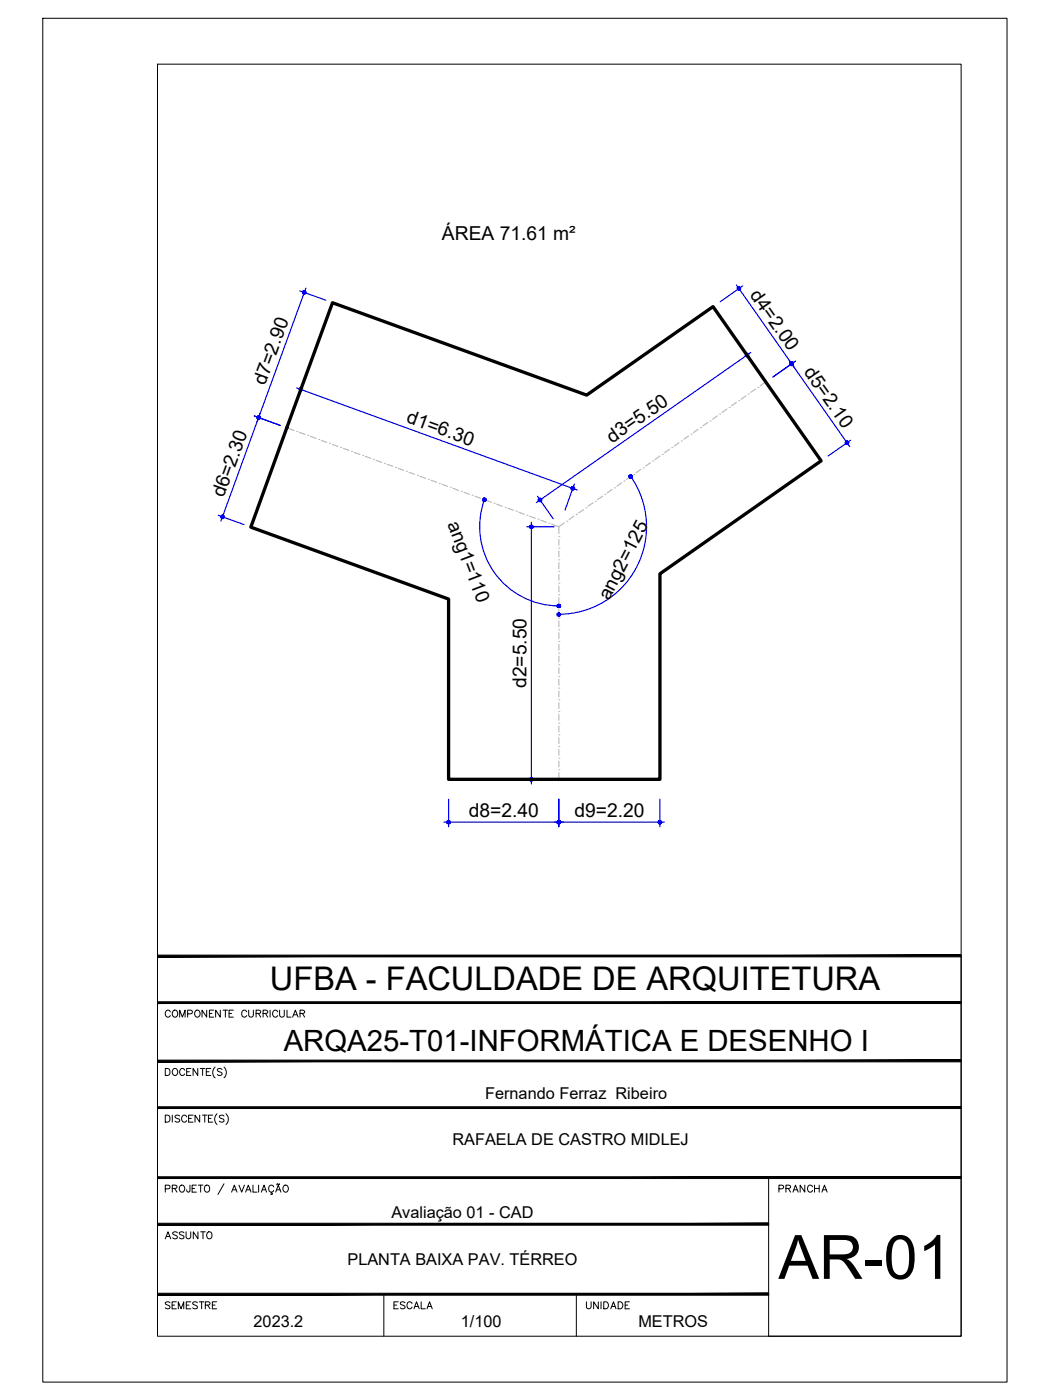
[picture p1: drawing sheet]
<svg xmlns="http://www.w3.org/2000/svg" width="229mm" height="305mm" viewBox="0 0 229 305" stroke-linecap="round" stroke-linejoin="round" font-family="sans-serif">
<!-- layer: ARQ_EIXO CINZA 04 -->
<g fill="none" stroke="#bababa" stroke-width=".25">
<path d="M62.4 93.1l1.6 .6M64.6 93.9h.1M65.2 94.1l1.2 .5M67 94.8h.1M67.6 95l1.2 .5M69.4 95.7h.1M70 95.9l1.2 .4M71.8 96.5h.1M72.4 96.8l1.2 .4M74.2 97.4h.1M74.8 97.6l1.1 .4M76.5 98.3h.1"/>
<path d="M77.1 98.5l1.3 .4M79 99.1h.1M79.5 99.4l1.2 .4M81.3 100h.1M143.7 99.3l-1.1 .7M144.2 98.9h.1M145.8 97.8l-1.1 .8M146.3 97.5h.1M147.8 96.4l-1 .7M148.3 96h.1M149.9 94.9l-1 .7M150.5 94.5h.1"/>
<path d="M152 93.5l-1 .7M152.5 93.1h.1M154.1 92l-1.1 .7M154.6 91.7h.1M156.2 90.6l-1.1 .7M156.7 90.2h.1M158.2 89.1l-1 .7M158.7 88.7h.1M160.3 87.6l-1 .7M160.8 87.2h.1M162.4 86.2l-1 .7M162.9 85.8h.1"/>
<path d="M164.5 84.7l-1.1 .7M165 84.4h.1M166.7 83.1l-1.2 .9M81.9 100.2l1.2 .5M83.7 100.9h.1M84.3 101.1l1.2 .4M86.1 101.8h.1M86.7 102l1.2 .4M88.5 102.6h.1M89.1 102.8l1.2 .5M90.9 103.5h.1M91.5 103.7l1.2 .4"/>
<path d="M93.3 104.4h.1M93.9 104.6l1.1 .4M95.6 105.2h.1M96.2 105.5l1.3 .4M98 106.1h.1M98.6 106.3l1.2 .5M100.4 107h.1M101 107.2l1.2 .4M102.8 107.8h.1M103.4 108l1.2 .5M105.2 108.7h.1M105.8 108.9l1.2 .4"/>
<path d="M107.6 109.6h.1M108.2 109.8l1.1 .4M110 110.4h.1M110.6 110.7l1.2 .4M112.4 111.3h.1M112.9 111.5l1.2 .5M114.7 112.2h.1M115.3 112.4l1.2 .4M117.1 113h.1M117.7 113.2l1.2 .5M119.5 113.9h.1M120.1 114.1l1.6 .6"/>
<path d="M121.7 119.3h.1M121.7 116.8h.1M121.7 117.4v1.3M121.7 120v1.2M122.9 113.8l-1.2 .9v1.5M123.4 113.5h.1M124.9 112.4l-1 .7M125.5 112h.1M127 111l-1 .7M127.6 110.6h.1M129.1 109.5l-1 .7M129.6 109.1h.1"/>
<path d="M131.2 108l-1.1 .8M131.7 107.7h.1M133.3 106.6l-1.1 .7M133.8 106.2h.1M135.3 105.1l-1 .7M135.8 104.7h.1M137.4 103.7l-1 .7M138 103.3h.1M139.5 102.2l-1 .7M140 101.9h.1M141.6 100.8l-1.1 .7M142.1 100.4h.1"/>
<path d="M121.7 139.7h.1M121.7 137.1h.1M121.7 134.6h.1M121.7 132h.1M121.7 129.5h.1M121.7 127h.1M121.7 124.4h.1M121.7 121.9h.1M121.7 122.5v1.3M121.7 125.1v1.2M121.7 127.6v1.3M121.7 130.1v1.3"/>
<path d="M121.7 132.7v1.2M121.7 135.2v1.3M121.7 137.8v1.2M121.7 160h.1M121.7 157.4h.1M121.7 154.9h.1M121.7 152.4h.1M121.7 149.8h.1M121.7 147.3h.1M121.7 144.7h.1M121.7 142.2h.1M121.7 140.3v1.3"/>
<path d="M121.7 142.8v1.3M121.7 145.4v1.2M121.7 147.9v1.3M121.7 150.5v1.2M121.7 153v1.3M121.7 155.5v1.3M121.7 158.1v1.2M121.7 167.6h.1M121.7 165.1h.1M121.7 162.5h.1M121.7 160.6v1.3M121.7 163.2v1.2"/>
<path d="M121.7 165.7v1.3M121.7 168.2v1.5"/>
</g>
<!-- layer: COTA AZUL -->
<g fill="none" stroke="#00f" stroke-width=".25">
<path d="M65.3 63.3l5.7 2.1M66.6 62.7l-10.6 29.2M160.3 62l24.7 35.2M161.7 62.2l-4.9 3.5M162.1 76.5l3.4 4.9M163.4 76.8l-46.6 32.6M173.2 78.6l-4.9 3.5M55.4 90.6l5.6 2M56.6 90l-8.5 23.5M64.6 84.5l61 22.2M65.9 83.8l-2.1 5.7M185.2 95.8l-4.9 3.5"/>
<path d="M47.5 112.2l5.6 2M105.5 108.8a17.3 17.3 0 0 0 16.2 23.1M114.7 114.7h5.9M115.7 113.7v57M117 108l3.4 4.9M125.1 105.4l-2.1 5.6M137.3 103.7a19.1 19.1 0 0 1-15.6 30M96.6 179h48.1M97.7 174v6M114.7 169.7h5.9M121.7 174v6M143.7 174v6"/>
</g>
<!-- layer: 0 -->
<g fill="#00f" stroke="#00f" stroke-width=".22">
<path d="M65.2 84.7v.1h.3zM65.2 84.8h.3l-.3 .2zM65.2 85l.2 .1 .1-.3z"/>
<path d="M65.5 84.8l-.1 .3h.2zM65.5 84.8l.2 .2-.1 .1zM65.5 84.8l.2 .2 .2-.1z"/>
<path d="M65.5 84.8l.4 .1v-.2zM65.5 84.8l.3-.3 .1 .2zM65.6 84.4l-.1 .4 .3-.3z"/>
<path d="M65.4 84.4l.1 .4 .1-.4zM65.3 84.5l.1-.1 .1 .4zM65.3 84.5l-.1 .2 .3 .1z"/>
<path d="M124.7 106.3l.4 .2v-.2zM124.7 106.3l.3-.2 .1 .2zM124.8 106l-.1 .3 .3-.2z"/>
<path d="M124.6 106l.1 .3 .1-.3zM124.5 106h.1l.1 .3zM124.5 106l-.1 .2 .3 .1z"/>
<path d="M124.4 106.2l-.1 .2 .4-.1zM124.3 106.4l.4-.1-.3 .3zM124.4 106.6l.2 .1 .1-.4z"/>
<path d="M124.7 106.3l-.1 .4h.2zM124.7 106.3l.3 .3-.2 .1zM124.7 106.3l.3 .3 .1-.1z"/>
<path d="M115.5 114.4l.2 .3v-.4zM115.5 114.4l.2 .3-.3-.2zM115.4 114.5l-.1 .2h.4z"/>
<path d="M115.3 114.7l.1 .2 .3-.2zM115.4 114.9l.3-.2-.2 .3zM115.7 114.7l-.2 .3 .2 .1z"/>
<path d="M115.7 114.7v.4l.2-.1zM115.7 114.7l.3 .2-.1 .1zM115.7 114.7l.3 .2 .1-.2z"/>
<path d="M115.7 114.7h.4l-.1-.2zM115.9 114.4l.1 .1-.3 .2zM115.7 114.3v.4l.2-.3z"/>
<path d="M115.7 169.7v.4l.2-.1zM115.7 169.7l.3 .2-.1 .1zM115.7 169.7l.3 .2 .1-.2z"/>
<path d="M115.7 169.7h.4l-.1-.2zM115.9 169.4l.1 .1-.3 .2zM115.7 169.3v.4l.2-.3z"/>
<path d="M115.5 169.4l.2 .3v-.4zM115.5 169.4l.2 .3-.3-.2zM115.4 169.5l-.1 .2h.4z"/>
<path d="M115.3 169.7l.1 .2 .3-.2zM115.4 169.9l.3-.2-.2 .3zM115.7 169.7l-.2 .3 .2 .1z"/>
<path d="M117.3 109.1l.1 .1 .2-.4zM117.6 108.8v.4h-.2zM117.6 108.8v.4h.2z"/>
<path d="M117.6 108.8l.2 .4 .1-.2zM117.6 108.8h.3v.2zM117.6 108.8h.3v-.2z"/>
<path d="M117.7 108.5l-.1 .3 .3-.2zM117.6 108.5h.1l-.1 .3zM117.3 108.5l.3 .3v-.3z"/>
<path d="M117.3 108.5l-.1 .2 .4 .1zM117.2 108.7l.4 .1-.4 .1zM117.2 108.9l.1 .2 .3-.3z"/>
<path d="M162.8 77l-.2 .3 .3-.2zM162.6 76.9l.2 .1-.2 .3zM162.4 77l.2 .3v-.4z"/>
<path d="M162.4 77l-.1 .1 .3 .2zM162.3 77.1l.3 .2h-.3zM162.3 77.3v.2l.3-.2z"/>
<path d="M162.3 77.5l.2 .1 .1-.3zM162.6 77.3v.4l-.1-.1zM162.6 77.3v.4l.3-.1z"/>
<path d="M162.6 77.3l.3 .3 .1-.1zM162.6 77.3h.4v.2zM162.6 77.3h.4l-.1-.2z"/>
<path d="M160.7 62.5l-.2 .2 .4 .1zM160.5 62.7l.4 .1-.4 .1zM160.5 62.9l.1 .1 .3-.2z"/>
<path d="M160.6 63l.1 .2 .2-.4zM160.9 62.8v.4h-.2zM160.9 62.8v.4l.2-.1z"/>
<path d="M160.9 62.8l.2 .3 .1-.1zM160.9 62.8h.3v.2zM160.9 62.8h.3v-.2z"/>
<path d="M161 62.5l-.1 .3 .3-.2zM160.9 62.4l.1 .1-.1 .3zM160.7 62.5l.2 .3v-.4z"/>
<path d="M172.3 79.2l.3 .3 .1-.1zM172.3 79.2h.4v.2zM172.3 79.2h.4v-.2z"/>
<path d="M172.5 78.9l-.2 .3 .4-.2zM172.3 78.8l.2 .1-.2 .3zM172.1 78.9l.2 .3v-.4z"/>
<path d="M172.1 78.9l-.1 .1 .3 .2zM172 79l.3 .2h-.3zM172 79.2v.2l.3-.2z"/>
<path d="M172 79.4l.2 .1 .1-.3zM172.3 79.2l.1 .4-.2-.1zM172.3 79.2l.1 .4 .2-.1z"/>
<path d="M172.1 78.9l-.1 .1 .3 .2zM172 79l.3 .2h-.3zM172 79.2v.2l.3-.2z"/>
<path d="M172 79.4l.2 .1 .1-.3zM172.3 79.2l.1 .4-.2-.1zM172.3 79.2l.1 .4 .2-.1z"/>
<path d="M172.3 79.2l.3 .3 .1-.1zM172.3 79.2h.4v.2zM172.3 79.2h.4v-.2z"/>
<path d="M172.5 78.9l-.2 .3 .4-.2zM172.3 78.8l.2 .1-.2 .3zM172.1 78.9l.2 .3v-.4z"/>
<path d="M184.4 96.4l.2 .3 .1-.1zM184.4 96.4h.4l-.1 .2zM184.4 96.4h.4l-.1-.2z"/>
<path d="M184.6 96.1l-.2 .3 .3-.2zM184.4 96l.2 .1-.2 .3zM184.2 96.1l.2 .3v-.4z"/>
<path d="M184.1 96.2l.3 .2-.2-.3zM184.1 96.2l.3 .2h-.4zM184 96.4l.1 .2 .3-.2z"/>
<path d="M184.1 96.6l.1 .1 .2-.3zM184.4 96.4v.4l-.2-.1zM184.4 96.4v.4l.2-.1z"/>
<path d="M56.3 90.6v.3l.1-.3zM56.1 90.6h.2v.3zM56.1 90.6l-.1 .2 .3 .1z"/>
<path d="M56 90.8v.2l.3-.1zM56 91l.3-.1-.3 .2zM56 91.1l.2 .2 .1-.4z"/>
<path d="M56.3 90.9l-.1 .4h.2zM56.3 90.9l.3 .3-.2 .1zM56.3 90.9l.3 .3 .1-.1z"/>
<path d="M56.3 90.9l.4 .2v-.3zM56.3 90.9l.3-.2 .1 .1zM56.4 90.6l-.1 .3 .3-.2z"/>
<path d="M48.4 112.5l-.1 .4h.2zM48.4 112.5l.3 .3-.2 .1zM48.4 112.5l.3 .3 .1-.2z"/>
<path d="M48.4 112.5l.4 .1v-.2zM48.4 112.5l.3-.2 .1 .1zM48.6 112.2l-.2 .3 .3-.2z"/>
<path d="M48.4 112.1v.4l.2-.3zM48.2 112.2l.2-.1v.4zM48.2 112.2l-.1 .2 .3 .1z"/>
<path d="M48.1 112.4v.2l.3-.1zM48.1 112.6l.3-.1-.2 .3zM48.4 112.5l-.2 .3 .1 .1z"/>
<path d="M56.3 90.9l-.1 .4h.2zM56.3 90.9l.3 .3-.2 .1zM56.3 90.9l.3 .3 .1-.1z"/>
<path d="M56.3 90.9l.4 .2v-.3zM56.3 90.9l.3-.2 .1 .1zM56.4 90.6l-.1 .3 .3-.2z"/>
<path d="M56.3 90.6v.3l.1-.3zM56.1 90.6h.2v.3zM56.1 90.6l-.1 .2 .3 .1z"/>
<path d="M56 90.8v.2l.3-.1zM56 91l.3-.1-.3 .2zM56 91.1l.2 .2 .1-.4z"/>
<path d="M66.2 63.3l.1 .4 .1-.4zM66 63.4l.2-.1 .1 .4zM66 63.4l-.1 .1 .4 .2z"/>
<path d="M65.9 63.5v.2h.4zM65.9 63.7h.4l-.3 .2zM66 63.9l.1 .1 .2-.3z"/>
<path d="M66.3 63.7l-.2 .3 .2 .1zM66.3 63.7l.2 .3-.2 .1zM66.3 63.7l.2 .3 .1-.2z"/>
<path d="M66.3 63.7l.3 .1v-.2zM66.3 63.7l.2-.3 .1 .2zM66.4 63.3l-.1 .4 .2-.3z"/>
<path d="M121.7 179h.3v-.2zM121.8 178.7l.2 .1-.3 .2zM121.7 178.6v.4l.1-.3z"/>
<path d="M121.5 178.7l.2 .3v-.4zM121.3 178.8l.2-.1 .2 .3zM121.3 178.8v.2h.4z"/>
<path d="M121.3 179v.2l.4-.2zM121.3 179.2l.4-.2-.2 .3zM121.7 179l-.2 .3 .2 .1z"/>
<path d="M121.7 179v.4l.1-.1zM121.7 179l.3 .2-.2 .1zM121.7 179l.3 .2v-.2z"/>
<path d="M97.3 179v.2l.4-.2zM97.3 179.2l.4-.2-.2 .3zM97.7 179l-.2 .3 .2 .1z"/>
<path d="M97.7 179v.4l.1-.1zM97.7 179l.3 .2-.2 .1zM97.7 179l.3 .2v-.2z"/>
<path d="M97.7 179h.3v-.2zM97.8 178.7l.2 .1-.3 .2zM97.7 178.6v.4l.1-.3z"/>
<path d="M97.5 178.7l.2 .3v-.4zM97.3 178.8l.2-.1 .2 .3zM97.3 178.8v.2h.4z"/>
<path d="M143.7 179h.4l-.1-.2zM143.8 178.7l.2 .1-.3 .2zM143.7 178.6v.4l.1-.3z"/>
<path d="M143.5 178.7l.2 .3v-.4zM143.3 178.8l.2-.1 .2 .3zM143.3 178.8v.2h.4z"/>
<path d="M143.3 179v.2l.4-.2zM143.3 179.2l.4-.2-.2 .3zM143.7 179l-.2 .3 .2 .1z"/>
<path d="M143.7 179v.4l.1-.1zM143.7 179l.3 .2-.2 .1zM143.7 179l.3 .2 .1-.2z"/>
<path d="M121.3 179v.2l.4-.2zM121.3 179.2l.4-.2-.2 .3zM121.7 179l-.2 .3 .2 .1z"/>
<path d="M121.7 179v.4l.1-.1zM121.7 179l.3 .2-.2 .1zM121.7 179l.3 .2v-.2z"/>
<path d="M121.7 179h.3v-.2zM121.8 178.7l.2 .1-.3 .2zM121.7 178.6v.4l.1-.3z"/>
<path d="M121.5 178.7l.2 .3v-.4zM121.3 178.8l.2-.1 .2 .3zM121.3 178.8v.2h.4z"/>
<path d="M105.4 108.4l.1 .4 .1-.3zM105.2 108.5l.2-.1 .1 .4zM105.2 108.5l-.1 .2 .4 .1z"/>
<path d="M105.1 108.7v.2l.4-.1zM105.1 108.9l.4-.1-.3 .3zM105.2 109.1h.1l.2-.3z"/>
<path d="M105.5 108.8l-.2 .3 .2 .1zM105.5 108.8l.2 .3-.2 .1zM105.5 108.8l.2 .3 .1-.2z"/>
<path d="M105.5 108.8l.3 .1v-.2zM105.5 108.8l.2-.3 .1 .2zM105.6 108.5l-.1 .3 .2-.3z"/>
<path d="M121.7 132h.3v-.3zM121.8 131.6l.2 .1-.3 .3zM121.7 131.6v.4l.1-.4z"/>
<path d="M121.5 131.6l.2 .4v-.4zM121.3 131.7l.2-.1 .2 .4zM121.3 131.7v.3h.4z"/>
<path d="M121.3 132v.1l.4-.1zM121.3 132.1l.4-.1-.2 .2zM121.7 132l-.2 .2 .2 .1z"/>
<path d="M121.7 132v.3l.1-.1zM121.7 132l.3 .1-.2 .1zM121.7 132l.3 .1v-.1z"/>
<path d="M121.3 133.8v.2l.4-.2zM121.3 134l.4-.2-.2 .3zM121.7 133.8l-.2 .3 .2 .1z"/>
<path d="M121.7 133.8v.4l.1-.1zM121.7 133.8l.3 .2-.2 .1zM121.7 133.8l.3 .2v-.2z"/>
<path d="M121.7 133.8h.3v-.2zM121.8 133.5l.2 .1-.3 .2zM121.7 133.4v.4l.1-.3z"/>
<path d="M121.5 133.5l.2 .3v-.4zM121.3 133.6l.2-.1 .2 .3zM121.3 133.6v.2h.4z"/>
<path d="M137.1 103.4l-.2 .2 .4 .2zM136.9 103.6l.4 .2h-.4zM136.9 103.8l.1 .2 .3-.2z"/>
<path d="M137 104l.2 .1 .1-.3zM137.3 103.8v.3h-.1zM137.3 103.8v.3h.2z"/>
<path d="M137.3 103.8l.2 .3 .1-.2zM137.3 103.8l.4-.1-.1 .2zM137.3 103.8l.4-.1-.1-.2z"/>
<path d="M137.5 103.4l-.2 .4 .3-.3zM137.3 103.4h.2l-.2 .4zM137.1 103.4l.2 .4v-.4z"/>
</g>
<path d="M72.4 65.9l55.3 20.1 27.5-19.2 23.6 33.5-35.1 24.6v44.8h-46v-39.3l-43.1-15.6z" fill="none" stroke="#000" stroke-width=".72"/>
<!-- layer: MRG_EXTERNA -->
<path d="M9.3 4h209.9v296.9h-209.9z" fill="none" stroke="#000" stroke-width=".22"/>
<!-- layer: MRG_INTERNA -->
<path d="M34.3 14h175v276.9h-175z" fill="none" stroke="#000" stroke-width=".22"/>
<!-- layer: SIMB_01 -->
<g fill="#000" stroke="#000" stroke-width=".22">
<path d="M34.3 218.1v.4l175-.4zM34.3 218.5l175-.4v.4z"/>
<path d="M34.3 207.9v.4l175-.4zM34.3 208.3l175-.4v.4z"/>
<path d="M34.3 230.8v.4l175-.4zM34.3 231.2l175-.4v.4z"/>
<path d="M34.3 256.2v.4l175-.4zM34.3 256.6l175-.4v.4z"/>
<path d="M34.3 241v.3l175-.3zM34.3 241.3l175-.3v.3z"/>
<path d="M34.3 266.3v.4l133-.4zM34.3 266.7l133-.4v.4z"/>
<path d="M34.3 282h133v-.4zM34.3 281.6h133l-133 .4z"/>
</g>
<g fill="none" stroke="#000" stroke-width=".22">
<path d="M45 219.9v1.5l-1-1.5v1.5M46.5 219.9h-.9v1.5h.9M48 219.9v1.5l-1.1-1.5v1.5M48.6 219.9h1M49.1 219.9v1.5M50.8 219.9h-.9v1.5h.9M54.1 219.9v1.1l.5 .4h.3l.3-.4v-1.1M58.8 219.9v1.5M60.9 219.9v1.1l.4 .4 .5-.2 .1-1.3M62.5 219.9v1.5h.9M209.3 208.1v82.8h-42v-34.5M36 232.6h.5a.82 .82 0 0 1 .5 .8 .82 .82 0 0 1-.5 .7h-.5z"/>
<path d="M37.1 220.3a.56 .56 0 0 0-.7-.4 .56 .56 0 0 0-.4 .6 .63 .63 0 0 0 .2 .8 .63 .63 0 0 0 .9-.2M37.7 220.1a.72 .72 0 0 1 1 .2 .72 .72 0 0 1-.3 1.1 .72 .72 0 0 1-.9-.4 .72 .72 0 0 1 .2-.9zM37.7 232.8a.72 .72 0 0 1 1 .2 .72 .72 0 0 1-.3 1.1 .72 .72 0 0 1-.9-.4 .72 .72 0 0 1 .2-.9zM39.1 221.4v-1.5l.6 1.5 .6-1.5v1.5M40.2 233a.56 .56 0 0 0-.6-.4 .56 .56 0 0 0-.5 .6 .63 .63 0 0 0 .3 .8 .63 .63 0 0 0 .8-.2M40.6 233.3h.6M40.9 220.7l.9-.1v-.5l-.3-.2h-.6v1.5M41.6 232.6h-1v1.5h1M42.7 220a.71 .71 0 0 1 .9 .7 .71 .71 0 0 1-.9 .7l-.3-.5v-.4zM43.1 232.6v1.5l-1.1-1.5v1.5M43.6 232.6h1M44.1 232.6v1.5"/>
<path d="M44.9 233.3h.6M45.6 220.6h.5M45.9 232.6h-1v1.5h1M46.8 232.3a1.57 1.57 0 0 0 0 2.4M48.3 232.8l-.3-.2-.7 .2 .2 .4 .5 .2 .3 .3v.2l-.3 .2-.7-.2M48.8 232.3a1.57 1.57 0 0 1 0 2.4M49.9 220.6h.5M53.7 220.3a.56 .56 0 0 0-.6-.4 .56 .56 0 0 0-.5 .6 .63 .63 0 0 0 .3 .8 .63 .63 0 0 0 .8-.2M55.8 220.6h.8l.2-.4-.4-.3h-.6v1.5M56.3 220.6l.5 .8M57.3 220.6h.8l.2-.4-.4-.3h-.6v1.5M57.8 220.6l.5 .8"/>
<path d="M60.5 220.3a.56 .56 0 0 0-.7-.4 .56 .56 0 0 0-.4 .6 .63 .63 0 0 0 .2 .8 .63 .63 0 0 0 .9-.2M63.7 221.4l.6-1.5 .6 1.5M63.9 220.9h.7M65.3 220.6h.9l.1-.4-.3-.3h-.7v1.5M65.8 220.6l.5 .8M36 242.8h.5a.82 .82 0 0 1 .5 .7 .82 .82 0 0 1-.5 .8h-.5zM36 258.8l.9-.1 .1-.6-1-.1v1.5M37.5 258.7l1-.1v-.5l-1-.1v1.5M37.5 242.8v1.5M38 258.7l.5 .8M39.1 243l-.3-.2-.7 .2 .2 .4 .7 .3 .1 .2v.2l-.3 .2-.7-.2M39.2 258.2a.72 .72 0 0 1 1 .2 .72 .72 0 0 1-.3 1.1 .72 .72 0 0 1-.9-.4 .72 .72 0 0 1 .2-.9z"/>
<path d="M40.6 243.2a.56 .56 0 0 0-.6-.4 .56 .56 0 0 0-.5 .6 .63 .63 0 0 0 .3 .8 .63 .63 0 0 0 .8-.2M41.1 243.5h.6M41.4 258l-.1 1.4-.4 .1-.2-.1-.1-.4M41.8 258.7h.6M42 242.8h-.9v1.5h.9M42.8 258h-1v1.5h1M43.2 258h1M43.5 242.8v1.5l-1-1.5v1.5M43.7 258v1.5M44.1 242.8h1M44.6 242.8v1.5M44.6 258.2a.63 .63 0 0 1 .8-.1 .63 .63 0 0 1 .2 .9 .57 .57 0 0 1-.5 .6 .57 .57 0 0 1-.6-.6z"/>
<path d="M45.4 243.5h.5M46.3 242.8h-.9v1.5h.9M47.2 242.5a1.57 1.57 0 0 0 0 2.3M48.8 243l-.4-.2-.6 .2 .1 .4 .7 .3 .2 .2v.2l-.4 .2-.6-.2M48.8 257.7l-1.3 2.4M49.2 242.5a1.57 1.57 0 0 1 0 2.3M50.4 259.5l.6-1.5 .6 1.5M50.7 259h.7M52 258l.6 1.5 .6-1.5M53.5 259.5l.6-1.5 .6 1.5M53.7 259h.7M55.1 258v1.5h.9"/>
<path d="M56.3 258v1.5M56.9 259.5l.6-1.5 .5 1.5M57.1 259h.7M59.1 259.5v.3l.2 .2h-.4M59.6 258.4a.6 .6 0 0 0-.9-.3 .6 .6 0 0 0-.2 .9 .54 .54 0 0 0 .4 .5 .54 .54 0 0 0 .7-.3M60 259.5l.6-1.5 .6 1.5M60.2 259h.8M60.3 257.8l-.1 .1M60.3 257.8h.2M60.5 257.8l.1 .1M60.6 257.9h.2M60.9 257.7l-.1 .2"/>
<path d="M61.8 258.2a.72 .72 0 0 1 1 .2 .72 .72 0 0 1-.3 1.1 .72 .72 0 0 1-.9-.4 .72 .72 0 0 1 .2-.9zM83.6 281.8v9.1M125.5 281.8v9.1"/>
</g>
<text font-size="13.3" x="169.5" y="278.4">AR-01</text>
<text font-size="7.1" x="58.8" y="215.6">UFBA - FACULDADE DE ARQUITETURA</text>
<text font-size="6.4" x="61.8" y="228.9">ARQA25-T01-INFORMÁTICA E DESENHO I</text>
<g font-size="4.4">
<text x="168.3" y="260.7">PRANCHA</text>
<text x="34.9" y="270.9">ASSUNTO</text>
<text x="34.9" y="286.1">SEMESTRE</text>
<text x="84.7" y="286.1">ESCALA</text>
<text x="126.3" y="286.1">UNIDADE</text>
</g>
<g font-size="4.2">
<text x="96.2" y="52.3">ÁREA 71.61 m²</text>
<text x="163.1" y="64.2" transform="rotate(55 163.1 64.2)">d4=2.00</text>
<text x="174.9" y="81" transform="rotate(55 174.9 81)">d5=2.10</text>
<text x="57.7" y="84.1" transform="rotate(-70 57.7 84.1)">d7=2.90</text>
<text x="88.3" y="91.9" transform="rotate(20 88.3 91.9)">d1=6.30</text>
<text x="133.3" y="96.6" transform="rotate(-35 133.3 96.6)">d3=5.50</text>
<text x="48.8" y="108.5" transform="rotate(-70 48.8 108.5)">d6=2.30</text>
<text x="97.4" y="114" transform="rotate(69 97.4 114)">ang1=110</text>
<text x="132.6" y="130.9" transform="rotate(-63 132.6 130.9)">ang2=125</text>
<text x="114.6" y="149.8" transform="rotate(-90 114.6 149.8)">d2=5.50</text>
<text x="102.1" y="177.9">d8=2.40</text>
<text x="125.1" y="177.9">d9=2.20</text>
</g>
<g font-size="3.5">
<text x="105.6" y="239.3">Fernando Ferraz Ribeiro</text>
<text x="98.5" y="249.3">RAFAELA DE CASTRO MIDLEJ</text>
<text x="85.2" y="265.2">Avaliação 01 - CAD</text>
<text x="75.6" y="275.4">PLANTA BAIXA PAV. TÉRREO</text>
<text x="55.2" y="289">2023.2</text>
<text x="100.3" y="289">1/100</text>
<text x="139" y="289">METROS</text>
</g>
</svg>
